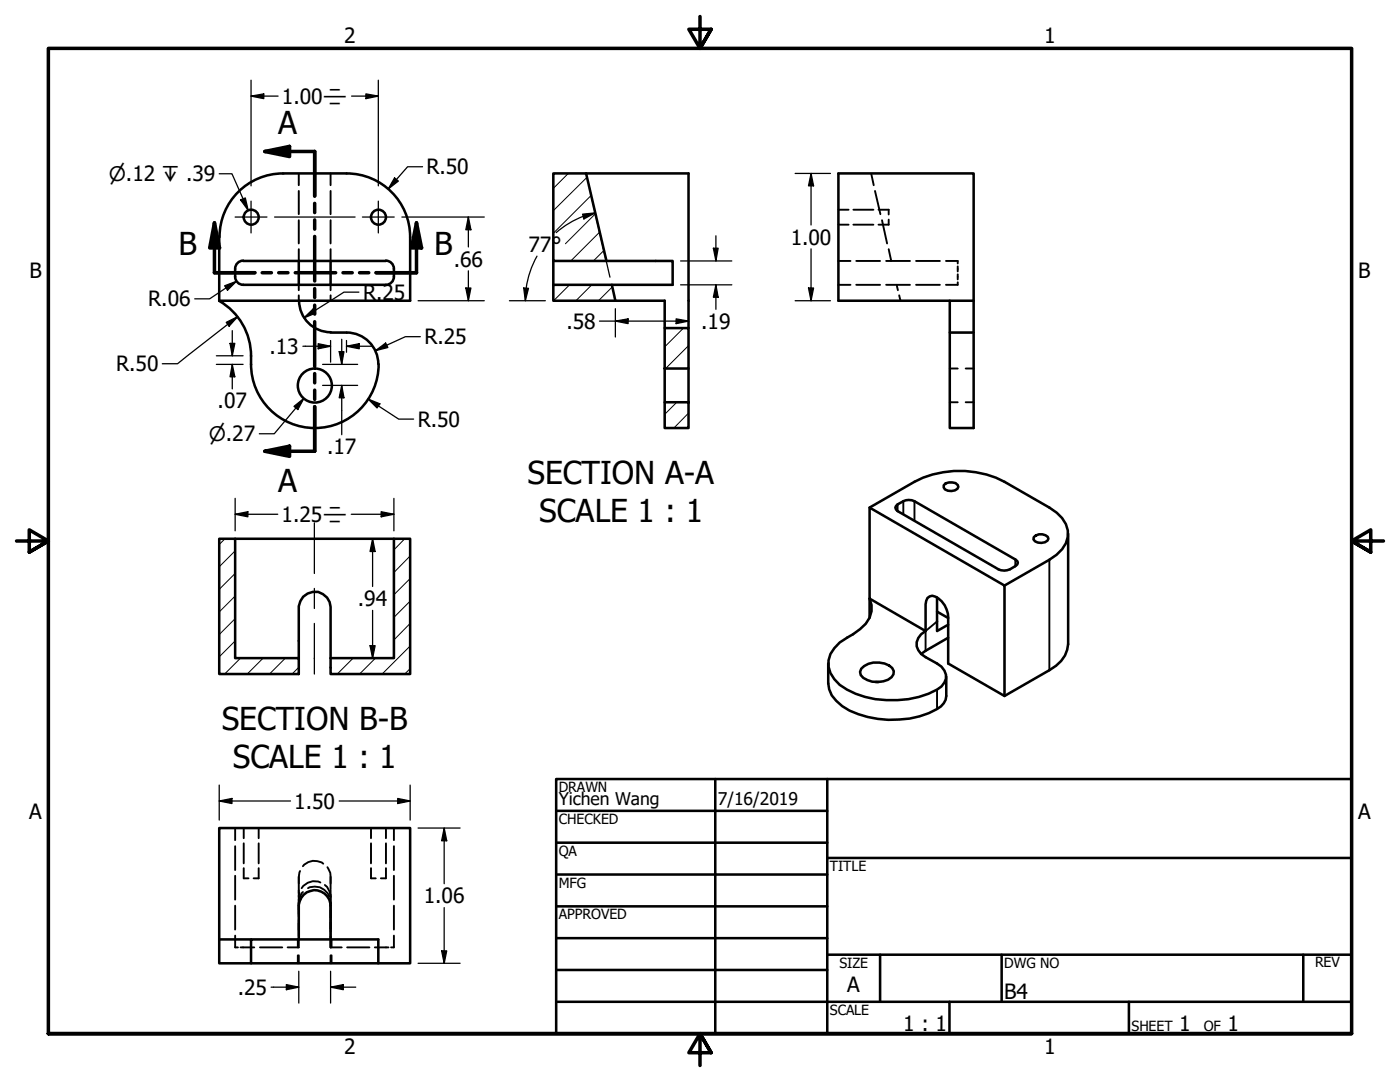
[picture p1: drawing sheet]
<svg xmlns="http://www.w3.org/2000/svg" width="279mm" height="216mm" viewBox="0 0 279 216" stroke-linecap="round" stroke-linejoin="round" font-family="sans-serif">
<!-- layer: Hatch (ANSI) -->
<g fill="none" stroke="#000" stroke-width=".2">
<path d="M113.4 34.6l-3 3M117.2 35.4l-6.8 6.6M118 39l-7.4 7.4M113.7 56.8l-3.2 3.2M118.1 56.8l-3.2 3.2M118.8 42.7l-6 5.9M119.7 46.3l-5.8 5.8M120.5 50l-2.1 2.1M122.2 57.3l-2.8 2.7M136.4 65.5l-3.7 3.7M137.4 73.5h.1M137.4 69l-4.6 4.5"/>
<path d="M135.1 80.3l-2.4 2.4M137.4 82.4l-2.9 3M44.9 107.5l-1.1 1.1M46.9 118.9l-3.1 3.2M46.9 114.4l-3.1 3.2M46.9 109.9l-3.1 3.2M80.8 107.5l-2.2 2.2M81.9 120l-3.3 3.2M81.9 115.4l-3.3 3.3M81.9 110.9l-3.3 3.3M46.9 127.9l-3.1 3.2M46.9 123.4l-3.1 3.2"/>
<path d="M48 131.3l-3.2 3.2M52.5 131.3l-3.2 3.2M57 131.3l-3.2 3.2M59.6 133.2l-1.3 1.3M70.5 131.3l-3.2 3.2M74.9 131.3l-3.1 3.2M81.9 133.4l-1.1 1.1M81.9 128.9l-5.6 5.6M81.9 124.4l-3.3 3.3"/>
</g>
<!-- layer: Hidden (ANSI) -->
<g fill="none" stroke="#000" stroke-width=".38">
<path d="M59.6 34.6v2.4M59.6 38.1v4.6M66 34.6v2.4M66 38.1v4.6M173.9 34.6l.5 2.4M174.6 38.1l1.1 4.6M59.6 43.9v4.7M59.6 49.7v2.4M59.6 56.8v1.1M59.6 58.9v1.1M66 43.9v4.7M66 49.7v2.4"/>
<path d="M66 56.8v1.1M66 58.9v1.1M167.3 56.8h2.4M167.3 52.1h2.4M167.3 44.8h2.1M167.3 41.8h2.1M170.3 44.8h4M170.3 41.8h4M170.9 56.8h4.7M170.9 52.1h4.7M175.3 41.8h2.1v1M176 43.9l1 4.7"/>
<path d="M176.8 56.8h4.8M176.8 52.1h4.8M177.4 43.8v1h-2.1M177.4 49.7l.5 2.4M178.9 56.8l.3 1.1M179.5 58.9l.2 1.1M182.8 56.8h4.8M182.8 52.1h4.8M188.8 52.1h2.3v.5M191.1 53.1v1.1M191.1 54.7v1.1M191.1 56.3v.5h-2.3"/>
<path d="M189.5 73.5h1.6M192.7 73.5h1.6M189.5 80.3h1.6M192.7 80.3h1.6M46.9 165.2v2.4M46.9 168.8v4.8M46.9 174.8v4.7M48.6 173.2v2.1h1M48.6 165.2v2.1M48.6 168.3v4M51.6 173.2v2.1h-1M51.6 165.2v2.1"/>
<path d="M51.6 168.3v4M59.6 174.9v1.4M59.6 177.6v1.4M59.6 179.4v2.2M59.8 178.2l-.2 .5v3.7M59.9 173.8a9.9 9.9 0 0 0-.3 4.1v.3M60.5 178l-.7 1.2-.2 3.7M61.5 177.2a3 3 0 0 1 4.2 1.7M63.9 176.1a2.95 2.95 0 0 0-3.7 1.1M64.5 172.3a2.95 2.95 0 0 0-4 .5M64.8 176.6a4.5 4.5 0 0 1 1.2 3.9M65.3 173l.2 .4a7.6 7.6 0 0 1 .5 4"/>
<path d="M66 178.5v4.5M66 174.9v1.4M66 177.6v1.4M74 173.2v2.1h1M74 165.2v2.1M74 168.3v4M77 173.2v2.1h-1M77 165.2v2.1M77 168.3v4M78.6 165.2v2.4M78.6 168.8v4.8M78.6 174.8v4.7"/>
<path d="M46.9 186.7v2.3h.6M46.9 180.7v4.8M48 189h2.7M51.9 189h4.4M59.4 187.5v1.5M59.4 190.6v1.6M59.6 183.5v3.3M59.6 187.5v1.5h-2.2M59.6 190.6v1.6M66 180.3v-.2v5.1M66 180.6v.2M66 181.6v4.8"/>
<path d="M66 186.5v2.5h2.2M66 190.6v1.6M66.2 187.5v1.5M66.2 190.6v1.6M69.3 189h4.4M74.8 189h2.7M78.6 186.7v2.3h-.6M78.6 180.7v4.8"/>
</g>
<!-- layer: Visible (ANSI) -->
<g fill="none" stroke="#000" stroke-width=".51">
<path d="M56.5 34.6h12.7M56.5 34.6a12.7 12.7 0 0 0-12.7 12.7M69.2 34.6a12.7 12.7 0 0 1 12.7 12.7v12.7h-38.1v-12.7M117 34.6h-6.6v17.5h10.6M117 34.6h20.4v30.9M117 34.6l4 17.5M167.3 34.6h27v25.4h-27zM48.5 56.8h28.5M48.5 52.1h28.5M48.5 52a1.62 1.62 0 0 0-1.6 1.6 2.9 2.9 0 0 0 .5 2.8l.7 .4h.4M59.6 52.1v4.7M59.7 60a6.3 6.3 0 0 0 6.3 6.3"/>
<path d="M66 52.1v4.7M77 52a1.62 1.62 0 0 1 1.6 1.6 2.9 2.9 0 0 1-.5 2.8l-.7 .4h-.4M110.4 52.1v4.7M121 52.1h13.2v4.7h-23.8v3.2h12.4M122.1 56.8l.7 3.2M43.8 60.1a12.7 12.7 0 0 1 6.3 10.9M50.1 71a12.8 12.8 0 0 0 8 13.5 12.8 12.8 0 0 0 15-4.3 12.7 12.7 0 0 0 2.5-7.5M66 66.4h3.2M69.2 66.4a6.3 6.3 0 0 1 6.3 6.3M122.8 60h9.9v5.5M132.7 65.5h4.7v8h-4.7zM132.7 73.5v6.8"/>
<path d="M137.4 73.5v6.8M189.5 60v6.4M194.3 60v25.4h-4.8v-19h4.8M132.7 80.3h4.7v5.1h-4.7zM188.3 96.8a1.97 1.97 0 0 1 2.8 0l.2 .4a1.78 1.78 0 0 1-3 .1zM43.8 107.5h3.1v23.8h12.7v3.2h-15.8zM46.9 107.5h31.7M78.6 107.5h3.3v27h-15.9v-3.2h12.6zM173.5 101.3l27 15.5v22.1l-11.3-6.5v-7.9a4.8 4.8 0 0 0-3.1-5.6 1.45 1.45 0 0 0-1.4 1.7v5.3l-11.2-6.5zM173.5 101.3l9-5.2a19.5 19.5 0 0 1 18 0l8.9 5.2a6.3 6.3 0 0 1 3.7 5.8 6.8 6.8 0 0 1-3.7 4.6l-8.9 5.1M179.1 100.6a3.2 3.2 0 0 1 3.4-.6l20.1 11.6 .5 .7a2.97 2.97 0 0 1-2.7 1.6l-1.1-.3-20.2-11.6-.4-.7zM187 119.2v6.7l2.2-1.2"/>
<path d="M206.3 107.2a1.97 1.97 0 0 1 2.8-.1l.1 .4a1.84 1.84 0 0 1-3 .1zM213.2 106.5v22a6.2 6.2 0 0 1-3.8 5.2l-8.9 5.2M59.6 131.3v-8.7a4 4 0 0 1 1.8-4.2 3.2 3.2 0 0 1 4.6 3.5v9.4M165.3 132.4v3.9a5.7 5.7 0 0 0 2.8 4.6 19.5 19.5 0 0 0 18.9 .6 3.2 3.2 0 0 0 1.8-2.6v-3.9M171.9 133.4a4.5 4.5 0 0 1 6.2-.1 1.5 1.5 0 0 1-.9 2.3 4.6 4.6 0 0 1-5.4-.9l-.2-.7zM173.5 123.3v-3.9a4.8 4.8 0 0 1-1.9 6.1l-1.4 1.1a9 9 0 0 0-4.5 3.9 4.6 4.6 0 0 0 .8 5 12.8 12.8 0 0 0 8.2 4 19.7 19.7 0 0 0 12.3-1.9 2.78 2.78 0 0 0 1.8-2.6 2.78 2.78 0 0 0-1.8-2.6l-2.3-1.3a2.78 2.78 0 0 1-1.8-2.6 2.78 2.78 0 0 1 1.8-2.6M174.8 136.1h.5M187 122l2.2 1.3M189.2 127.3l-5.4 3.2M43.8 165.2h38.1v27h-38.1zM43.8 187.5h6.3M50.1 192.2v-4.7h25.4v4.7"/>
<path d="M59.6 187.5v-6.1a3.2 3.2 0 0 1 2.9-3.8 3.2 3.2 0 0 1 3.5 3.2v6.7"/>
<circle cx="50.1" cy="43.3" r="1.49"/>
<circle cx="75.5" cy="43.3" r="1.49"/>
<circle cx="62.8" cy="76.9" r="3.4"/>
</g>
<!-- layer: Visible Narrow (ANSI) -->
<path d="M179.1 100.6v1.4M180.3 100v2.6M182.5 100v3.9M202.6 111.6v1.4M209.4 111.7v22M187 124l-2.3 1.9v4M187 137.6v3.9" fill="none" stroke="#000" stroke-width=".38"/>
<!-- layer: Section Line (ANSI) -->
<g fill="none" stroke="#000" stroke-width=".7">
<path d="M52.8 30.2l5-1v2zM52.8 30.2h10v8.9M42.8 44.4l1 5.1h-2zM42.8 44.4v10h8.1M52.3 54.4h1.9M55.6 54.4h1.9M58.9 54.4h8.1M62.8 40.6v1.8M62.8 43.9v1.8M62.8 47.2v8.9M62.8 57.6v1.8M68.5 54.4h1.8"/>
<path d="M71.8 54.4h1.8M83.1 44.4l1 5.1h-2zM83.1 44.4v10h-8M62.8 60.9v1.8M62.8 64.2v8.9M62.8 74.5v1.9M62.8 77.9v1.8M52.8 90l5-1v2.1zM62.8 81.2v8.8h-10"/>
</g>
<g fill="#000">
<path d="M52.8 30.2l5-1v2z" fill-rule="evenodd"/>
<path d="M42.8 44.4l1 5.1h-2z" fill-rule="evenodd"/>
<path d="M83.1 44.4l1 5.1h-2z" fill-rule="evenodd"/>
<path d="M52.8 90l5-1v2.1z" fill-rule="evenodd"/>
</g>
<!-- layer: Border (ANSI) -->
<path d="M139.7 3.3v6.4l-2.2-3.9h4.4l-2.2 3.9 2.2-3.9M3.3 107.9h6.4l-3.9-2.2v4.5l3.9-2.3-3.9 2.3M276.1 107.9h-6.4l3.9-2.2v4.5l-3.9-2.3 3.9 2.3M9.7 206.2v-196.5h260v196.5h-260h260M141.9 210.1l-2.2-3.9 2.2 3.9h-4.4l2.2-3.9v6.4" fill="none" stroke="#000" stroke-width=".7"/>
<!-- layer: Title (ANSI) -->
<g fill="none" stroke="#000" stroke-width=".51">
<path d="M111 155.4h158.7v50.8h-158.7zM142.7 155.4v50.8M165.1 155.4v50.8M111 161.8h54.1M111 168.1h54.1M111 174.5h54.1M165.1 171.2h104.6M111 180.8h54.1M111 187.2h54.1M111 193.5h54.1M111 199.9h158.7M165.1 190.5h104.6"/>
<path d="M175.6 190.5v9.4M189.5 199.9v6.3M199.9 190.5v9.4M225.3 199.9v6.3M260.1 190.5v9.4"/>
</g>
<!-- layer: Symbol (ANSI) -->
<path d="M43.8 34.7h2.5l3.2 7.3M48 39.9l1-.4 .5 2.5z" fill="none" stroke="#000" stroke-width=".25"/>
<path d="M48 39.9l1-.4 .5 2.5z" fill-rule="evenodd" fill="#000"/>
<!-- layer: Centerline (ANSI) -->
<path d="M62.7 104.3v10.1M62.7 117.4v4M62.7 124.4v10.1" fill="none" stroke="#000" stroke-width=".25"/>
<!-- layer: Dimension (ANSI) -->
<g fill="none" stroke="#000" stroke-width=".25">
<path d="M50.1 19.2l2.5-.5v1zM50.1 19.2h5.4M50.1 16v21.1M70.2 19.2h5.3M73 18.7l2.5 .5-2.5 .5zM75.5 16v21.1M78.7 35.5l.8 .6-2 1.6zM84.3 33.3h-3l-3.8 4.4M118 39.4l3.7 15.9M158.7 34.6h7M161.9 34.6l.5 2.5h-1zM161.9 34.6v10.3"/>
<path d="M44.8 57l2.4-.9-1.8 1.8zM47.2 56.1l-5.4 3.5h-2.9M54.8 43.3h16.1M71.6 58.3h-3l-8 5.1M80.2 43.3h16.4M93 57.5h1l-.5 2.5zM93.5 43.3l.5 2.5h-1zM93.5 43.3v6M93.5 54v6M104.5 57.5h1l-.7 2.5zM105 57.5l-.2 2.5M107.2 51.1a18 18 0 0 0-2.2 6.4"/>
<path d="M116.3 42.7l2.5-.2-2.3 1.2zM118.8 42.5a17.2 17.2 0 0 0-7.2 3.4l-.6 .5M135.8 52.1h10.2M135.8 56.8h10.2M142.4 49.5h.9l-.4 2.6zM142.9 56.8l.4 2.5h-.9zM142.9 47.1v5M142.9 56.8v4.9M161.4 57.5h1l-.5 2.5zM161.9 49.7v10.3M43.2 72.7h5.3M43.2 71h5.3"/>
<path d="M45.1 64.3l2.3-1.1-1.7 1.9zM45.9 68.5h1l-.5 2.5zM46.4 72.7l.5 2.5h-1zM46.4 66v5M46.4 72.7v4.9M47.4 63.2l-12 9.4h-3M60.5 69.1h5.5M60.6 79.5l-5.9 7.1h-2.9M60.6 63.4l1.9-1.7 .5 .8zM63.5 68.6l2.5 .5-2.5 .5zM64.4 72.7h7M64.4 76.9h7"/>
<path d="M66 67.9v4.4M67.7 70.2h.9l-.4 2.5zM68.2 76.9l.4 2.5h-.9zM68.2 67.7v5M68.2 76.9v9.8M69.2 69.1l2.5-.5v1zM69.2 69.1h5M69.2 67.9v2.4M73.5 79.6l2.3 1-.6 .8zM73.5 79.6l6.1 4h2.9M74.9 70l2.1-1.5 .4 .8zM83.4 60h13.2"/>
<path d="M83.9 67.2h-3l-6 2.8M101.7 60h7.1M119.6 64.1h17.8M122.8 64.1l2.5-.5v1zM122.8 61.6v5.6M134.9 63.6l2.5 .5-2.5 .5zM158.7 60h7M46.9 99.4v6.5M58.7 81.1l1.9-1.6-1.2 2.2zM78.6 99.4v6.5M46.9 102.6l2.6-.5v1zM46.9 102.6h8.5"/>
<path d="M70.1 102.6h8.5M71.2 107.5h5.8M74.4 107.5l.5 2.5h-1zM74.4 107.5v9.5M76.1 102.1l2.5 .5-2.5 .5zM73.9 128.8h1l-.5 2.5zM74.4 121.8v9.5M43.8 159.8l2.5-.5v1zM43.8 159.8h14.2M43.8 156.7v6.9M67.7 159.8h14.2M79.4 159.3l2.5 .5-2.5 .5z"/>
<path d="M81.9 156.7v6.9M83.4 165.2h8.4M88.6 165.2l.6 2.6h-1.1zM88.6 165.2v11.1M54.1 197h5.5M57.1 196.5l2.5 .5-2.5 .5zM59.6 193.8v6.4M66 197l2.5-.5v1zM66 193.8v6.4M66 197h5M83.4 192.2h8.4M88.1 189.7h1.1l-.6 2.5z"/>
<path d="M88.6 181.1v11.1"/>
</g>
<g fill="#000">
<path d="M50.1 19.2l2.5-.5v1z" fill-rule="evenodd"/>
<path d="M73 18.7l2.5 .5-2.5 .5z" fill-rule="evenodd"/>
<path d="M78.7 35.5l.8 .6-2 1.6z" fill-rule="evenodd"/>
<path d="M161.9 34.6l.5 2.5h-1z" fill-rule="evenodd"/>
<path d="M44.8 57l2.4-.9-1.8 1.8z" fill-rule="evenodd"/>
<path d="M93 57.5h1l-.5 2.5z" fill-rule="evenodd"/>
<path d="M93.5 43.3l.5 2.5h-1z" fill-rule="evenodd"/>
<path d="M104.5 57.5h1l-.7 2.5z" fill-rule="evenodd"/>
<path d="M116.3 42.7l2.5-.2-2.3 1.2z" fill-rule="evenodd"/>
<path d="M142.4 49.5h.9l-.4 2.6z" fill-rule="evenodd"/>
<path d="M142.9 56.8l.4 2.5h-.9z" fill-rule="evenodd"/>
<path d="M161.4 57.5h1l-.5 2.5z" fill-rule="evenodd"/>
<path d="M45.1 64.3l2.3-1.1-1.7 1.9z" fill-rule="evenodd"/>
<path d="M45.9 68.5h1l-.5 2.5z" fill-rule="evenodd"/>
<path d="M46.4 72.7l.5 2.5h-1z" fill-rule="evenodd"/>
<path d="M60.6 63.4l1.9-1.7 .5 .8z" fill-rule="evenodd"/>
<path d="M63.5 68.6l2.5 .5-2.5 .5z" fill-rule="evenodd"/>
<path d="M67.7 70.2h.9l-.4 2.5z" fill-rule="evenodd"/>
<path d="M68.2 76.9l.4 2.5h-.9z" fill-rule="evenodd"/>
<path d="M69.2 69.1l2.5-.5v1z" fill-rule="evenodd"/>
<path d="M74.9 70l2.1-1.5 .4 .8z" fill-rule="evenodd"/>
<path d="M122.8 64.1l2.5-.5v1z" fill-rule="evenodd"/>
<path d="M134.9 63.6l2.5 .5-2.5 .5z" fill-rule="evenodd"/>
<path d="M58.7 81.1l1.9-1.6-1.2 2.2z" fill-rule="evenodd"/>
<path d="M73.5 79.6l2.3 1-.6 .8z" fill-rule="evenodd"/>
<path d="M46.9 102.6l2.6-.5v1z" fill-rule="evenodd"/>
<path d="M74.4 107.5l.5 2.5h-1z" fill-rule="evenodd"/>
<path d="M76.1 102.1l2.5 .5-2.5 .5z" fill-rule="evenodd"/>
<path d="M73.9 128.8h1l-.5 2.5z" fill-rule="evenodd"/>
<path d="M43.8 159.8l2.5-.5v1z" fill-rule="evenodd"/>
<path d="M79.4 159.3l2.5 .5-2.5 .5z" fill-rule="evenodd"/>
<path d="M88.6 165.2l.6 2.6h-1.1z" fill-rule="evenodd"/>
<path d="M57.1 196.5l2.5 .5-2.5 .5z" fill-rule="evenodd"/>
<path d="M66 197l2.5-.5v1z" fill-rule="evenodd"/>
<path d="M88.1 189.7h1.1l-.6 2.5z" fill-rule="evenodd"/>
</g>
<!-- layer: Center Mark (ANSI) -->
<path d="M46.9 43.3h6.4M50.1 40.1v6.4M72.3 43.3h6.4M75.5 40.1v6.4" fill="none" stroke="#000" stroke-width=".25"/>
<g font-size="6.3">
<text x="55.5" y="26.7">A</text>
<text x="35.6" y="50.9">B</text>
<text x="86.6" y="50.9">B</text>
<text x="55.5" y="98.1">A</text>
<text x="105.3" y="96.6">SECTION A-A</text>
<text x="107.6" y="104.1">SCALE 1 : 1</text>
<text x="44.3" y="145.7">SECTION B-B</text>
<text x="46.5" y="153.2">SCALE 1 : 1</text>
</g>
<g font-size="4.2">
<text x="68.7" y="8.6">2</text>
<text x="208.4" y="8.6">1</text>
<text x="56.3" y="20.7">1.00⌯</text>
<text x="85.1" y="34.8">R.50</text>
<text x="90.6" y="53.2">.66</text>
<text x="105.5" y="50.4">77°</text>
<text x="157.8" y="48.8">1.00</text>
<text x="5.9" y="55.5">B</text>
<text x="72.5" y="59.8">R.25</text>
<text x="271.1" y="55.5">B</text>
<text x="29.6" y="61.2">R.06</text>
<text x="113" y="65.6">.58</text>
<text x="140" y="65.6">.19</text>
<text x="53.8" y="70.6">.13</text>
<text x="84.7" y="68.7">R.25</text>
<text x="23.2" y="74.1">R.50</text>
<text x="43.4" y="81.5">.07</text>
<text x="83.4" y="85.2">R.50</text>
<text x="65.3" y="90.6">.17</text>
<text x="56.2" y="104.1">1.25⌯</text>
<text x="71.4" y="121">.94</text>
<text x="58.7" y="161.4">1.50</text>
<text x="5.8" y="163.4">A</text>
<text x="271" y="163.4">A</text>
<text x="84.6" y="180.3">1.06</text>
<text x="169.1" y="198">A</text>
<text x="47.4" y="198.5">.25</text>
<text x="200.4" y="199.4">B4</text>
<text x="180.3" y="205.7">1 : 1</text>
<text x="235.3" y="205.7">1</text>
<text x="245" y="205.7">1</text>
<text x="68.7" y="210.3">2</text>
<text x="208.4" y="210.3">1</text>
</g>
<g font-size="4">
<text x="21.7" y="36.2">⌀.12 ↧ .39</text>
<text x="41.7" y="88">⌀.27</text>
</g>
<g font-size="3.5">
<text x="111.5" y="160.6">Yichen Wang</text>
<text x="143.3" y="160.7">7/16/2019</text>
</g>
<g font-size="2.8">
<text x="111.5" y="158">DRAWN</text>
<text x="111.5" y="164.4">CHECKED</text>
<text x="111.5" y="170.8">QA</text>
<text x="165.6" y="173.7">TITLE</text>
<text x="111.5" y="177.1">MFG</text>
<text x="111.5" y="183.5">APPROVED</text>
<text x="167.5" y="193.1">SIZE</text>
<text x="200.4" y="193.1">DWG NO</text>
<text x="262.4" y="193">REV</text>
<text x="165.6" y="202.5">SCALE</text>
<text x="225.8" y="205.7">SHEET</text>
<text x="240.2" y="205.7">OF</text>
</g>
</svg>
